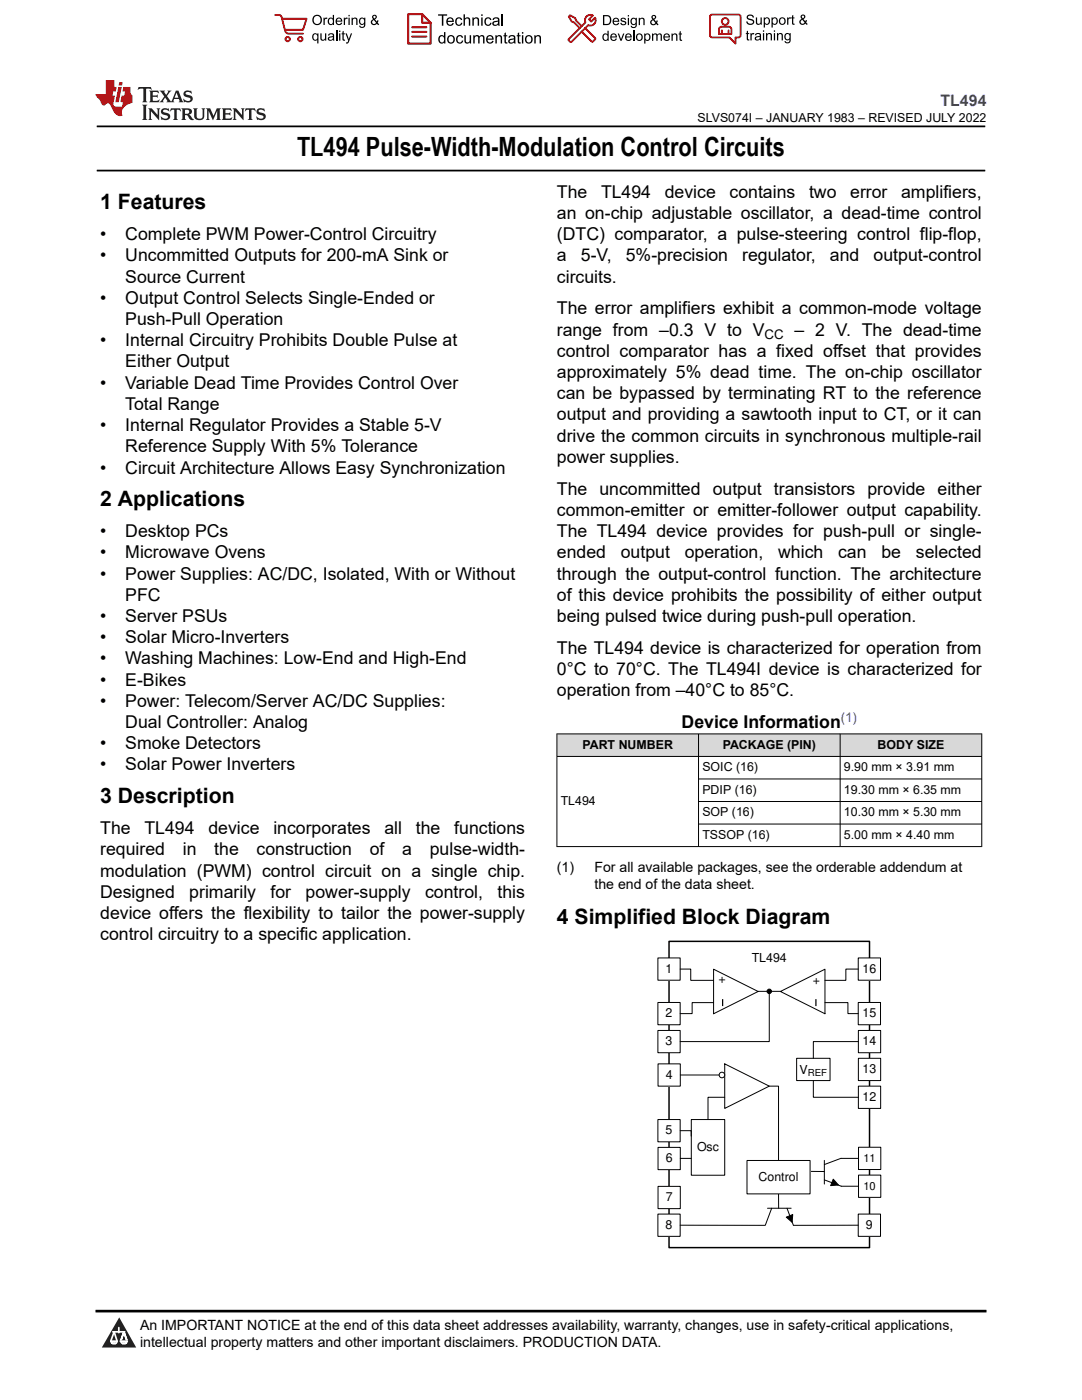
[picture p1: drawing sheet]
<svg xmlns="http://www.w3.org/2000/svg" width="216mm" height="279mm" viewBox="0 0 216 279" stroke-linecap="round" stroke-linejoin="round" font-family="sans-serif">
<path d="M19.3 25.2h177.3M19.3 34h177.3" fill="none" stroke="#000" stroke-width=".35"/>
<g fill="#d8d8d8">
<path d="M111.1 146.5h84.8v4.5h-84.8z" fill-rule="evenodd"/>
<path d="M111.2 146.5h28.1v4.4h-28.1z" fill-rule="evenodd"/>
<path d="M139.4 146.5h28.2v4.4h-28.2z" fill-rule="evenodd"/>
<path d="M167.7 146.5h28.1v4.4h-28.1z" fill-rule="evenodd"/>
</g>
<path d="M111.1 146.5h84.9M111.1 151h84.9M111.1 146.4v22.6M139.4 146.4v22.6M139.4 155.5h56.6M139.4 160h56.6M167.6 146.4v22.6M195.9 146.4v22.6M139.4 164.5h56.6M196 169h-84.9" fill="none" stroke="#000" stroke-width=".2"/>
<path d="M133.5 187.9h40v61.1h-40z" fill="none" stroke="#000" stroke-width=".3"/>
<path d="M171.3 211.2h4.4v4.5h-4.4z" fill-rule="evenodd" fill="#fff"/>
<path d="M171.3 211.2h4.4v4.5h-4.4z" fill="none" stroke="#000" stroke-width=".2"/>
<path d="M171.3 216.8h4.4v4.4h-4.4z" fill-rule="evenodd" fill="#fff"/>
<path d="M171.3 216.8h4.4v4.4h-4.4z" fill="none" stroke="#000" stroke-width=".2"/>
<path d="M171.3 229h4.5v4.4h-4.5z" fill-rule="evenodd" fill="#fff"/>
<path d="M171.3 229h4.5v4.4h-4.5z" fill="none" stroke="#000" stroke-width=".2"/>
<path d="M171.3 234.5h4.5v4.5h-4.5z" fill-rule="evenodd" fill="#fff"/>
<path d="M171.3 234.5h4.5v4.5h-4.5z" fill="none" stroke="#000" stroke-width=".2"/>
<path d="M171.3 205.7h4.4v4.4h-4.4z" fill-rule="evenodd" fill="#fff"/>
<path d="M171.3 205.7h4.4v4.4h-4.4z" fill="none" stroke="#000" stroke-width=".2"/>
<path d="M171.3 200.1h4.4v4.4h-4.4z" fill-rule="evenodd" fill="#fff"/>
<path d="M171.3 200.1h4.4v4.4h-4.4z" fill="none" stroke="#000" stroke-width=".2"/>
<path d="M171.3 191.2h4.4v4.4h-4.4z" fill-rule="evenodd" fill="#fff"/>
<path d="M171.3 191.2h4.4v4.4h-4.4z" fill="none" stroke="#000" stroke-width=".2"/>
<path d="M131.3 212.3h4.4v4.5h-4.4z" fill-rule="evenodd" fill="#fff"/>
<path d="M131.3 212.3h4.4v4.5h-4.4z" fill="none" stroke="#000" stroke-width=".2"/>
<path d="M131.3 223.4h4.4v4.5h-4.4z" fill-rule="evenodd" fill="#fff"/>
<path d="M131.3 223.4h4.4v4.5h-4.4z" fill="none" stroke="#000" stroke-width=".2"/>
<path d="M131.3 229h4.4v4.4h-4.4z" fill-rule="evenodd" fill="#fff"/>
<path d="M131.3 229h4.4v4.4h-4.4z" fill="none" stroke="#000" stroke-width=".2"/>
<path d="M131.3 236.8h4.4v4.4h-4.4z" fill-rule="evenodd" fill="#fff"/>
<path d="M131.3 236.8h4.4v4.4h-4.4z" fill="none" stroke="#000" stroke-width=".2"/>
<path d="M131.3 205.7h4.4v4.4h-4.4z" fill-rule="evenodd" fill="#fff"/>
<path d="M131.3 205.7h4.4v4.4h-4.4z" fill="none" stroke="#000" stroke-width=".2"/>
<path d="M131.3 200.1h4.4v4.4h-4.4z" fill-rule="evenodd" fill="#fff"/>
<path d="M131.3 200.1h4.4v4.4h-4.4z" fill="none" stroke="#000" stroke-width=".2"/>
<path d="M131.3 191.2h4.4v4.4h-4.4z" fill-rule="evenodd" fill="#fff"/>
<g fill="none" stroke="#000" stroke-width=".2">
<path d="M131.3 191.2h4.4v4.4h-4.4zM142.4 193.4l8.9 4.5-8.9 4.4zM155.7 197.9l8.9-4.5v8.9zM144.6 212.3l8.9 4.5-8.9 4.4z"/>
<circle cx="153.5" cy="197.8" r=".44"/>
</g>
<path d="M144.2 199.4v1.4M162.8 199.4v1.4" fill="none" stroke="#000" stroke-width=".25"/>
<circle cx="153.5" cy="197.8" r=".44" fill="#000"/>
<circle cx="144.1" cy="214.5" r=".56" fill="#fff"/>
<circle cx="144.1" cy="214.5" r=".56" fill="none" stroke="#000" stroke-width=".2"/>
<path d="M171.3 242.3h4.4v4.4h-4.4z" fill-rule="evenodd" fill="#fff"/>
<path d="M171.3 242.3h4.4v4.4h-4.4z" fill="none" stroke="#000" stroke-width=".2"/>
<path d="M131.3 242.3h4.4v4.4h-4.4z" fill-rule="evenodd" fill="#fff"/>
<path d="M135.7 193.4h2.1v2.2h4.6M171.3 193.4h-2.5v2.2h-4.2M135.7 214.5h7.8M142.4 200.1h-4.3v2.2h-2.4M131.3 242.3h4.4v4.4h-4.4z" fill="none" stroke="#000" stroke-width=".2"/>
<path d="M159 211.2h6.6v4.5h-6.6z" fill-rule="evenodd" fill="#fff"/>
<path d="M159 211.2h6.6v4.5h-6.6zM162.3 215.7v3.3h9M171.3 207.9h-9v3.3" fill="none" stroke="#000" stroke-width=".2"/>
<path d="M137.9 223.4h6.7v11.1h-6.7z" fill-rule="evenodd" fill="#fff"/>
<g fill="none" stroke="#000" stroke-width=".2">
<path d="M153.5 197.8v10.1h-17.8M153.5 197.8l2.2 .1M153.5 197.8l-2.2 .1M153.5 216.8h1.8v14.8M135.7 225.7h2.2v1M137.9 231.2h-2.2M137.9 223.4h6.7v11.1h-6.7zM155.3 238.3l.1 2.8M158.8 233.8h5.7M164.5 235.5l3.4 1.2h3.4M164.5 231.6v4.7M166.3 235.3l1 1.2-1.6 .1z"/>
<path d="M171.3 231.2h-3.4l-3.4 1.2M135.7 244.5h17M153.1 241.1h4.8M154 241.1l-1.3 3.4M156.9 242.9l1.3-.5-.1 1.5zM157 241.1l1.3 3.4M171.3 244.5h-13"/>
</g>
<path d="M166.3 235.3l1 1.2-1.6 .1zM156.9 242.9l1.3-.5-.1 1.5z" fill="#000"/>
<path d="M149.1 231.6h12.5v6.7h-12.5z" fill-rule="evenodd" fill="#fff"/>
<path d="M144.6 219h-3.3v4.4M164.6 200.1h4.6v2.2h2.1M149.1 231.6h12.5v6.7h-12.5z" fill="none" stroke="#000" stroke-width=".2"/>
<path d="M0 0h215.9v23.8h-215.9z" fill-rule="evenodd" fill="#fff"/>
<path d="M27.7 17.4l-.2 .6 .5-.3h.6v.1v2.2l-.2 .4h1l-.2-.4v-2.2v-.1h.5l.5 .3-.1-.6zM29.8 18.1l.2 .4v1.5l-.2 .4h1.9l.1-.6a1.08 1.08 0 0 1-1.3 .2v-.7h.6l.4 .2v-.6l-.4 .2h-.6v-.6l.2-.1a1 1 0 0 1 1 .2l-.1-.5zM31.8 18.1l1 1.1-1 1.2h.9l-.2-.2 .4-.7 .5 .7-.2 .2h1.6l-.2-.2 .1-.4h1l.1 .4-.1 .2h.9l-.2-.3-.8-2h-.5l-1 2.2-.8-1.1 .9-1.1h-.8l.2 .2-.5 .7-.3-.7 .1-.2zM35.2 18.5l.4 1h-.8zM36.8 18.2a.65 .65 0 0 0-.2 .7 .65 .65 0 0 0 .6 .5l.7 .2 .1 .2a.79 .79 0 0 1-.7 .4 .79 .79 0 0 1-.7-.5l.1 .7 .2-.1a.93 .93 0 0 0 1.1 .1 .93 .93 0 0 0 .4-1 1.46 1.46 0 0 0-1.2-.6l-.1-.3a1.09 1.09 0 0 1 1.2 .2l-.2-.6-.1 .1-.6-.2zM28.4 20.9l.2 .4v2.3l-.2 .3h1l-.2-.3v-2.3l.2-.4zM29.6 21.6l.2 .4v1.6l-.2 .3h.8l-.3-.3v-1.4l1.7 1.8v-2l.2-.4h-.8l.2 .2 .1 1.1-1.2-1.3zM32.3 21.8a.65 .65 0 0 0-.2 .7 .65 .65 0 0 0 .7 .4l.6 .2 .1 .2a.79 .79 0 0 1-.7 .4 .79 .79 0 0 1-.7-.5l.1 .7 .2-.1a.93 .93 0 0 0 1.1 .1 .93 .93 0 0 0 .4-.9 1.46 1.46 0 0 0-1.2-.6l-.1-.4a1.09 1.09 0 0 1 1.2 .2l-.2-.6-.1 .1-.6-.1zM34.1 21.6l-.1 .7a.63 .63 0 0 1 .7-.4l.1 1.7-.3 .3h1l-.2-.3v-1.7a.66 .66 0 0 1 .8 .4l-.1-.7zM36.2 21.6l.2 .4v1.6l-.2 .3h.9l-.2-.2v-.7h.5l.1 .2a.79 .79 0 0 0 1.2 .6l-1-.9a.61 .61 0 0 0 .6-.6 .61 .61 0 0 0-.5-.6zM36.9 21.9h.2a.47 .47 0 0 1 .5 .1 .47 .47 0 0 1 .1 .5l-.2 .2h-.6zM38.5 21.6l.2 .2a2.27 2.27 0 0 0 .4 2 1.04 1.04 0 0 0 1.7-.7v-1.3l.2-.2h-.8l.2 .4v1.1a.6 .6 0 0 1-.6 .6 .6 .6 0 0 1-.6-.6v-1.1l.3-.4zM41.1 21.6l.2 .4v1.6l-.2 .3h.7l-.2-.3v-1.5l.9 1.9 .8-1.9v1.5l-.2 .3h1l-.3-.3v-1.6l.3-.4h-.8l-.7 1.5-.7-1.5zM44.3 21.6l.2 .4v1.6l-.2 .3h1.9l.1-.5a1.09 1.09 0 0 1-1.3 .1v-.6h.6l.4 .1v-.6l-.4 .2h-.6v-.6l.2-.1a1.01 1.01 0 0 1 1 .3l-.1-.6zM46.4 21.6l.3 .4v1.6l-.3 .3h.8l-.2-.3v-1.4l1.6 1.8v-2l.2-.4h-.7l.2 .2v1.1l-1.2-1.3zM49 21.6l-.1 .7a.63 .63 0 0 1 .8-.4v1.7l-.3 .3h1l-.2-.3v-1.7a.66 .66 0 0 1 .8 .4l-.1-.7zM51.4 21.8a.65 .65 0 0 0-.2 .7 .65 .65 0 0 0 .6 .4l.6 .2 .2 .2a.79 .79 0 0 1-.8 .4 .79 .79 0 0 1-.6-.5l.1 .7 .2-.1a.93 .93 0 0 0 1 .1 .93 .93 0 0 0 .5-.9 1.46 1.46 0 0 0-1.3-.6l-.1-.4a1.09 1.09 0 0 1 1.3 .2l-.2-.6-.2 .1-.5-.1z" fill="#231f20"/>
<path d="M21.1 16v2.8h-2.1l.1 .3 .9 1a.95 .95 0 0 0 .9 .9 .59 .59 0 0 1 .6-.4 .59 .59 0 0 1 .5 .4l.4 .8a1.59 1.59 0 0 0 2.1 1.3 1.61 1.61 0 0 1 1-2.2l1-.4-.1-1.5a1.59 1.59 0 0 1-.4-1.6h-1.4l-.2 .9h.5l-.1 .8h-.5l-.2 1v.2l.4 .1-.2 .9h-.6a.73 .73 0 0 1-1.1-.7l.3-1.5h-.5l.2-.8h.5l.2-.9h-.5v-1.4zM23.6 17.4l-.6 3h.7l.6-3zM23.8 16.4l-.1 .7h.7l.1-.7z" fill="#ed1c24"/>
<g fill="#000">
<path d="M62.3 4a1 1 0 0 1 2 0 1 1 0 0 1-2 0zM62.8 3.4a.78 .78 0 0 0-.1 1.1 .78 .78 0 0 0 1.1 .1 .78 .78 0 0 0 .1-1.1 .78 .78 0 0 0-1.1-.1z" fill-rule="evenodd"/>
<path d="M62.5 6.8l.4-.2 .4 .3v-.2h.2v2h-.2v-.7a.68 .68 0 0 1-.9-.1 .68 .68 0 0 1 0-.9zM62.6 7a.51 .51 0 0 0-.1 .6 .51 .51 0 0 0 .7 .2 .51 .51 0 0 0 .1-.7 .51 .51 0 0 0-.7-.1z" fill-rule="evenodd"/>
<path d="M64.5 3.5h.3v.3l.1-.3h.3l.1 .1-.1 .2a.32 .32 0 0 0-.3 0 .32 .32 0 0 0-.1 .4v.8h-.3z" fill-rule="evenodd"/>
<path d="M63.9 6.7h.3v.8a.36 .36 0 0 0 .3 .4 .36 .36 0 0 0 .4-.5v-.7h.2v1.4h-.2v-.2a.51 .51 0 0 1-.6 .2 .51 .51 0 0 1-.4-.5z" fill-rule="evenodd"/>
<path d="M65.6 3.7l.4-.2 .4 .2v-.7h.3v2h-.3v-.2a.7 .7 0 0 1-1-.1 .7 .7 0 0 1 .2-1zM65.8 3.8a.51 .51 0 0 0-.1 .7 .51 .51 0 0 0 .6 .2 .51 .51 0 0 0 .1-.7 .51 .51 0 0 0-.6-.2z" fill-rule="evenodd"/>
<path d="M65.6 6.8a.66 .66 0 0 1 .8-.1 .66 .66 0 0 1 .3 .8v.6h-.2l-.1-.2a.52 .52 0 0 1-.7 .2 .52 .52 0 0 1-.2-.6l.3-.2a.42 .42 0 0 0 .6-.3l-.3-.2-.3 .1-.1 .2h-.3zM65.7 7.6a.35 .35 0 0 0 .3 .4 .35 .35 0 0 0 .4-.4v-.2z" fill-rule="evenodd"/>
<path d="M67.7 6.1h.2v.3h-.2zM67.7 6.7h.2v1.4h-.2z" fill-rule="evenodd"/>
<path d="M67.1 3.7a.68 .68 0 0 1 .9-.1 .68 .68 0 0 1 .3 .7h-1.1a.42 .42 0 0 0 .3 .5 .42 .42 0 0 0 .5-.3h.3a.73 .73 0 0 1-1.1 .4 .73 .73 0 0 1-.1-1.2zM67.4 3.8l-.2 .3h.8l-.2-.4z" fill-rule="evenodd"/>
<path d="M68.6 3.5h.2v.3l.2-.3h.3l.1 .1-.1 .2a.32 .32 0 0 0-.4 0 .32 .32 0 0 0-.1 .4v.8h-.2z" fill-rule="evenodd"/>
<path d="M68.3 6.3l.3-.1v.5h.2v.1h-.2v.9l.3 .4a.36 .36 0 0 1-.4 0 .36 .36 0 0 1-.2-.4v-.9h-.1v-.1h.1z" fill-rule="evenodd"/>
<path d="M68.9 6.7h.3l.4 1.1 .4-1.1h.3l-.6 1.4a.51 .51 0 0 1-.6 .6l-.1-.3h.3l.2-.3z" fill-rule="evenodd"/>
<path d="M69.5 3h.3v.3h-.3zM69.5 3.5h.3v1.5h-.3z" fill-rule="evenodd"/>
<path d="M70.2 3.5h.2v.2a.52 .52 0 0 1 .6-.2 .52 .52 0 0 1 .3 .6v.9h-.2v-.9a.34 .34 0 0 0-.3-.4 .34 .34 0 0 0-.4 .3v1h-.2z" fill-rule="evenodd"/>
<path d="M71.8 3.7l.4-.2 .5 .2v-.2h.2v1.3a.64 .64 0 0 1-.5 .8 .64 .64 0 0 1-.7-.5h.2a.41 .41 0 0 0 .5 .2 .41 .41 0 0 0 .2-.5 .69 .69 0 0 1-.9-.1 .69 .69 0 0 1 .1-1zM72 3.8a.5 .5 0 0 0-.1 .7 .5 .5 0 0 0 .7 .1 .5 .5 0 0 0 .1-.6 .5 .5 0 0 0-.7-.2z" fill-rule="evenodd"/>
<path d="M74.4 3.1a.47 .47 0 0 1 .7 .1 .47 .47 0 0 1-.3 .7l.4 .4 .1-.3 .2 .1-.1 .4 .3 .3-.2 .2-.3-.3a.63 .63 0 0 1-1 .1 .63 .63 0 0 1 .3-1l-.3-.4zM74.5 3.4a.27 .27 0 0 0 .5 0 .27 .27 0 0 0-.5 0zM74.4 4.1a.4 .4 0 0 0 0 .6 .4 .4 0 0 0 .6-.1l-.4-.6z" fill-rule="evenodd"/>
<path d="M87.4 2.9h1.8v.2h-.7v2h-.3v-2h-.8z" fill-rule="evenodd"/>
<path d="M87.6 7.2l.5-.2 .5 .2v-.8h.3v2.3h-.3v-.2a.76 .76 0 0 1-1-.1 .76 .76 0 0 1-.1-1zM87.9 7.4a.58 .58 0 0 0-.2 .7 .58 .58 0 0 0 .8 .2 .58 .58 0 0 0 .1-.7 .58 .58 0 0 0-.7-.2z" fill-rule="evenodd"/>
<path d="M89.5 7.2a.81 .81 0 0 1 1.1 .1 .81 .81 0 0 1-.2 1.2 .81 .81 0 0 1-1.1-.2l-.1-.7zM89.6 7.4a.57 .57 0 0 0 0 .8 .57 .57 0 0 0 .8 0 .57 .57 0 0 0 0-.7 .57 .57 0 0 0-.8-.1z" fill-rule="evenodd"/>
<path d="M89.3 3.7a.77 .77 0 0 1 .9-.2 .77 .77 0 0 1 .4 .9h-1.3a.48 .48 0 0 0 .4 .5 .48 .48 0 0 0 .6-.3h.3a.83 .83 0 0 1-1.3 .4 .83 .83 0 0 1 0-1.3zM89.5 3.8l-.2 .4h1l-.3-.5z" fill-rule="evenodd"/>
<path d="M91 3.7a.7 .7 0 0 1 1.2 .3h-.2a.45 .45 0 0 0-.6-.3 .45 .45 0 0 0-.3 .6 .45 .45 0 0 0 .3 .6 .45 .45 0 0 0 .6-.4l.3 .1a.76 .76 0 0 1-1.1 .5 .76 .76 0 0 1-.3-1.1z" fill-rule="evenodd"/>
<path d="M91.2 7.2a.7 .7 0 0 1 1.2 .3l-.3 .1a.45 .45 0 0 0-.5-.4 .45 .45 0 0 0-.3 .7 .45 .45 0 0 0 .3 .6 .45 .45 0 0 0 .6-.4h.2a.76 .76 0 0 1-1 .5 .76 .76 0 0 1-.4-1.1z" fill-rule="evenodd"/>
<path d="M92.5 2.9h.3v.8a.59 .59 0 0 1 .7-.2 .59 .59 0 0 1 .3 .6v1h-.2v-1a.4 .4 0 0 0-.5-.4 .4 .4 0 0 0-.3 .5v.9h-.3z" fill-rule="evenodd"/>
<path d="M92.7 7h.2v.9a.41 .41 0 0 0 .5 .6 .41 .41 0 0 0 .3-.6v-.9h.3v1.7h-.3v-.3a.58 .58 0 0 1-.7 .3 .58 .58 0 0 1-.3-.7z" fill-rule="evenodd"/>
<path d="M94.3 3.5h.2v.2a.59 .59 0 0 1 .7-.2 .59 .59 0 0 1 .4 .6v1h-.3v-1a.41 .41 0 0 0-.4-.4 .41 .41 0 0 0-.4 .5v.9h-.2z" fill-rule="evenodd"/>
<path d="M94.4 7h.3v.3a.56 .56 0 0 1 1 0 .54 .54 0 0 1 .6-.3 .54 .54 0 0 1 .4 .5v1.2h-.3v-1.1a.34 .34 0 0 0-.3-.4 .34 .34 0 0 0-.4 .3v1.2h-.3v-1.1a.38 .38 0 0 0-.5-.3 .38 .38 0 0 0-.2 .5v.9h-.3z" fill-rule="evenodd"/>
<path d="M96 2.9h.3v.3h-.3zM96 3.5h.3v1.6h-.3z" fill-rule="evenodd"/>
<path d="M96.8 3.7a.7 .7 0 0 1 1.3 .3h-.3a.45 .45 0 0 0-.6-.3 .45 .45 0 0 0-.3 .6 .45 .45 0 0 0 .3 .6 .45 .45 0 0 0 .6-.4l.3 .1a.76 .76 0 0 1-1.1 .5 .76 .76 0 0 1-.3-1.1z" fill-rule="evenodd"/>
<path d="M97.2 7.2a.77 .77 0 0 1 .9-.1 .77 .77 0 0 1 .4 .8h-1.2a.48 .48 0 0 0 .3 .6 .48 .48 0 0 0 .6-.4l.3 .1a.83 .83 0 0 1-1.3 .3 .83 .83 0 0 1 0-1.3zM97.4 7.4l-.1 .3h.9l-.2-.4z" fill-rule="evenodd"/>
<path d="M98.8 7h.3v.3a.59 .59 0 0 1 .7-.3 .59 .59 0 0 1 .4 .7v1h-.3v-1a.41 .41 0 0 0-.5-.5 .41 .41 0 0 0-.3 .6v.9h-.3z" fill-rule="evenodd"/>
<path d="M98.4 3.7a.74 .74 0 0 1 1-.2 .74 .74 0 0 1 .3 .9v.7h-.3v-.2a.59 .59 0 0 1-.8 .3 .59 .59 0 0 1-.3-.8l1.1-.3a.42 .42 0 0 0-.4-.4 .42 .42 0 0 0-.5 .3h-.2zM98.6 4.5a.36 .36 0 0 0 .2 .5 .36 .36 0 0 0 .5-.2l.1-.5z" fill-rule="evenodd"/>
<path d="M100.7 6.6l.2-.1v.5h.3v.2h-.3v1l.1 .2h.2l.1 .3a.41 .41 0 0 1-.5-.1 .41 .41 0 0 1-.1-.4v-1h-.2v-.2h.2z" fill-rule="evenodd"/>
<path d="M101.6 7.2a.74 .74 0 0 1 .9-.2 .74 .74 0 0 1 .3 1l.1 .7h-.3v-.2a.59 .59 0 0 1-.8 .2 .59 .59 0 0 1-.3-.8l1-.3a.42 .42 0 0 0-.3-.4 .42 .42 0 0 0-.5 .3h-.3zM101.8 8.1a.36 .36 0 0 0 .1 .5 .36 .36 0 0 0 .5-.3l.2-.4z" fill-rule="evenodd"/>
<path d="M103.3 6.6l.3-.1v.5h.3v.2h-.3v1l.1 .2h.2v.3a.41 .41 0 0 1-.5-.1 .41 .41 0 0 1-.1-.4v-1h-.2v-.2h.2z" fill-rule="evenodd"/>
<path d="M104.1 6.4h.3v.3h-.3zM104.1 7h.3v1.7h-.3z" fill-rule="evenodd"/>
<path d="M105 7.2a.81 .81 0 0 1 1.1 .1 .81 .81 0 0 1-.1 1.2 .81 .81 0 0 1-1.2-.2v-.7zM105.2 7.4a.57 .57 0 0 0-.1 .8 .57 .57 0 0 0 .8 0 .57 .57 0 0 0 0-.7 .57 .57 0 0 0-.7-.1z" fill-rule="evenodd"/>
<path d="M106.6 7h.3v.3a.59 .59 0 0 1 .7-.3 .59 .59 0 0 1 .4 .7v1h-.3v-1a.41 .41 0 0 0-.5-.5 .41 .41 0 0 0-.3 .6v.9h-.3z" fill-rule="evenodd"/>
<path d="M120.3 3h.7a1 1 0 0 1 1 1 1 1 0 0 1-1 1h-.7zM120.6 3.2v1.6h.4a.77 .77 0 0 0 .7-.8 .77 .77 0 0 0-.7-.8z" fill-rule="evenodd"/>
<path d="M120.4 6.9l.4-.2 .4 .2v-.8h.3v2h-.3v-.1a.7 .7 0 0 1-.9-.2 .7 .7 0 0 1 .1-.9zM120.6 7a.51 .51 0 0 0-.1 .7 .51 .51 0 0 0 .6 .1 .51 .51 0 0 0 .1-.6 .51 .51 0 0 0-.6-.2z" fill-rule="evenodd"/>
<path d="M122 6.9a.68 .68 0 0 1 .8-.2 .68 .68 0 0 1 .3 .8h-1.1a.42 .42 0 0 0 .3 .5 .42 .42 0 0 0 .5-.3h.3a.73 .73 0 0 1-1.1 .3 .73 .73 0 0 1 0-1.1zM122.2 7l-.2 .3h.8l-.2-.4z" fill-rule="evenodd"/>
<path d="M122.4 3.7a.68 .68 0 0 1 .8-.1 .68 .68 0 0 1 .4 .8h-1.1a.42 .42 0 0 0 .3 .4 .42 .42 0 0 0 .5-.3l.3 .1a.73 .73 0 0 1-1.2 .3 .73 .73 0 0 1 0-1.2zM122.6 3.8l-.1 .3h.8l-.2-.3z" fill-rule="evenodd"/>
<path d="M123.9 3.7l.1-.1a.62 .62 0 0 1 .9 .3l-.2 .1a.29 .29 0 0 0-.3-.3 .29 .29 0 0 0-.3 .3l.1 .1a.58 .58 0 0 1 .6 .1 .58 .58 0 0 1 .1 .6 .67 .67 0 0 1-1.1-.2l.2-.1a.33 .33 0 0 0 .4 .4 .33 .33 0 0 0 .3-.4 .71 .71 0 0 1-.9-.6z" fill-rule="evenodd"/>
<path d="M123.3 6.7h.2l.4 1.2 .4-1.2h.3l-.6 1.4h-.2z" fill-rule="evenodd"/>
<path d="M125.3 3h.2v.3h-.2zM125.3 3.6h.2v1.4h-.2z" fill-rule="evenodd"/>
<path d="M124.9 6.9a.68 .68 0 0 1 .8-.2 .68 .68 0 0 1 .4 .8h-1.1a.42 .42 0 0 0 .3 .5 .42 .42 0 0 0 .5-.3h.3a.73 .73 0 0 1-1.2 .3 .73 .73 0 0 1 0-1.1zM125.1 7l-.1 .3h.8l-.2-.4z" fill-rule="evenodd"/>
<path d="M126 3.7l.4-.2 .4 .2v-.1h.3v1.2a.64 .64 0 0 1-.5 .8 .64 .64 0 0 1-.8-.5l.3 .1a.41 .41 0 0 0 .5 .2 .41 .41 0 0 0 .2-.6 .69 .69 0 0 1-.9-.1 .69 .69 0 0 1 .1-1zM126.2 3.9a.5 .5 0 0 0-.1 .6 .5 .5 0 0 0 .6 .2 .5 .5 0 0 0 .2-.7 .5 .5 0 0 0-.7-.1z" fill-rule="evenodd"/>
<path d="M126.9 7.4a.73 .73 0 0 1 1.4 0 .73 .73 0 0 1-1.4 0zM127.3 7a.5 .5 0 0 0-.1 .7 .5 .5 0 0 0 .7 0 .5 .5 0 0 0 0-.6 .5 .5 0 0 0-.6-.1z" fill-rule="evenodd"/>
<path d="M127.5 3.6h.2v.2a.52 .52 0 0 1 .6-.3 .52 .52 0 0 1 .3 .6v.9h-.2v-.9a.34 .34 0 0 0-.3-.4 .34 .34 0 0 0-.4 .3v1h-.2z" fill-rule="evenodd"/>
<path d="M128.5 6.7h.3v.2a.67 .67 0 0 1 .9 0 .67 .67 0 0 1 0 .9 .55 .55 0 0 1-.9 .2v.7h-.3zM128.9 7a.5 .5 0 0 0-.1 .7 .5 .5 0 0 0 .6 .1 .5 .5 0 0 0 .2-.6 .5 .5 0 0 0-.7-.2z" fill-rule="evenodd"/>
<path d="M130.1 6.7h.2v.2a.49 .49 0 0 1 .9 0l.4-.2a.42 .42 0 0 1 .5 .4v1h-.3v-.9a.3 .3 0 0 0-.2-.3 .3 .3 0 0 0-.4 .2v1h-.2v-.9a.33 .33 0 0 0-.5-.3 .33 .33 0 0 0-.2 .5v.7h-.2z" fill-rule="evenodd"/>
<path d="M130.1 3.1a.47 .47 0 0 1 .8 .1 .47 .47 0 0 1-.3 .7l.3 .4 .1-.2h.3l-.2 .5 .3 .3-.2 .2-.3-.3a.63 .63 0 0 1-1 .1 .63 .63 0 0 1 .3-1l-.2-.5zM130.2 3.5a.27 .27 0 0 0 .5 0 .27 .27 0 0 0-.5 0zM130.2 4.1a.4 .4 0 0 0 0 .7 .4 .4 0 0 0 .6-.2l-.5-.6z" fill-rule="evenodd"/>
<path d="M132.5 6.9a.68 .68 0 0 1 .9-.2 .68 .68 0 0 1 .3 .8h-1.1a.42 .42 0 0 0 .3 .5 .42 .42 0 0 0 .5-.3h.3a.73 .73 0 0 1-1.1 .3 .73 .73 0 0 1-.1-1.1zM132.7 7l-.1 .3h.8l-.2-.4z" fill-rule="evenodd"/>
<path d="M134 6.7h.2v.2a.52 .52 0 0 1 .6-.2 .52 .52 0 0 1 .4 .6v.8h-.3v-.8a.34 .34 0 0 0-.2-.4 .34 .34 0 0 0-.4 .2l-.1 1h-.2z" fill-rule="evenodd"/>
<path d="M135.6 6.3l.2-.1v.5h.3v.2h-.3v.8l.3 .4a.36 .36 0 0 1-.4 0 .36 .36 0 0 1-.1-.4v-.8h-.2v-.2h.2z" fill-rule="evenodd"/>
<path d="M149.2 3a.8 .8 0 0 1 1.2 .5h-.2a.44 .44 0 0 0-.5-.4 .44 .44 0 0 0-.4 .5l.2 .1a.9 .9 0 0 1 1 .8 .84 .84 0 0 1-.9 .5 .84 .84 0 0 1-.7-.7h.3a.52 .52 0 0 0 .5 .5 .52 .52 0 0 0 .5-.6l-.2-.1a.85 .85 0 0 1-1-.8z" fill-rule="evenodd"/>
<path d="M149 6.3l.3-.2v.5h.2v.2h-.2v.9l.2 .4a.36 .36 0 0 1-.4-.1 .36 .36 0 0 1-.1-.4v-.8h-.2v-.2h.2z" fill-rule="evenodd"/>
<path d="M149.7 6.6h.3v.2l.1-.2h.3l.1 .1-.1 .2a.32 .32 0 0 0-.3 0 .32 .32 0 0 0-.1 .4v.8h-.3z" fill-rule="evenodd"/>
<path d="M150.7 6.8a.66 .66 0 0 1 .9-.2 .66 .66 0 0 1 .3 .9v.6h-.2l-.1-.2a.52 .52 0 0 1-.7 .2 .52 .52 0 0 1-.2-.7l.2-.1a.42 .42 0 0 0 .7-.3l-.3-.2h-.3l-.1 .3-.3-.1zM150.9 7.5a.35 .35 0 0 0 .3 .5 .35 .35 0 0 0 .4-.4v-.3z" fill-rule="evenodd"/>
<path d="M150.8 3.5h.3v.8a.36 .36 0 0 0 .3 .5 .36 .36 0 0 0 .4-.5v-.8h.2v1.4h-.2v-.2a.51 .51 0 0 1-.6 .3 .51 .51 0 0 1-.4-.6z" fill-rule="evenodd"/>
<path d="M152.2 6.1h.3v.2h-.3zM152.2 6.6h.3v1.5h-.3z" fill-rule="evenodd"/>
<path d="M152.4 3.5h.2v.2a.67 .67 0 0 1 .9 0 .67 .67 0 0 1 .1 .9 .55 .55 0 0 1-1 .2v.7h-.2zM152.7 3.8a.5 .5 0 0 0-.1 .7 .5 .5 0 0 0 .7 .1 .5 .5 0 0 0 .1-.6 .5 .5 0 0 0-.7-.2z" fill-rule="evenodd"/>
<path d="M152.9 6.6h.2v.2a.52 .52 0 0 1 .6-.2 .52 .52 0 0 1 .3 .6v.9h-.2v-.9a.34 .34 0 0 0-.3-.4 .34 .34 0 0 0-.4 .2v1.1h-.2z" fill-rule="evenodd"/>
<path d="M153.9 3.5h.3v.2a.67 .67 0 0 1 .9 0 .67 .67 0 0 1 0 .9 .55 .55 0 0 1-.9 .2v.7h-.3zM154.3 3.8a.5 .5 0 0 0-.1 .7 .5 .5 0 0 0 .6 .1 .5 .5 0 0 0 .2-.6 .5 .5 0 0 0-.7-.2z" fill-rule="evenodd"/>
<path d="M154.4 6.1h.3v.2h-.3zM154.4 6.6h.3v1.5h-.3z" fill-rule="evenodd"/>
<path d="M155 6.6h.3v.2a.52 .52 0 0 1 .6-.2 .52 .52 0 0 1 .3 .6v.9h-.2v-.9a.34 .34 0 0 0-.3-.4 .34 .34 0 0 0-.4 .2v1.1h-.3z" fill-rule="evenodd"/>
<path d="M155.4 4.2a.75 .75 0 0 1 1.5 0 .75 .75 0 0 1-1.5 0zM155.8 3.8a.5 .5 0 0 0-.1 .7 .5 .5 0 0 0 .8 0 .5 .5 0 0 0 0-.7 .5 .5 0 0 0-.7 0z" fill-rule="evenodd"/>
<path d="M156.7 6.8l.4-.2 .5 .2v-.2h.2v1.3a.64 .64 0 0 1-.5 .7 .64 .64 0 0 1-.8-.4h.3a.41 .41 0 0 0 .5 .2 .41 .41 0 0 0 .2-.5 .69 .69 0 0 1-.9-.1 .69 .69 0 0 1 .1-1zM156.9 6.9a.5 .5 0 0 0-.1 .7 .5 .5 0 0 0 .6 .1 .5 .5 0 0 0 .2-.7 .5 .5 0 0 0-.7-.1z" fill-rule="evenodd"/>
<path d="M157.1 3.5h.2v.2l.1-.2h.3h.2l-.1 .3a.32 .32 0 0 0-.4 0 .32 .32 0 0 0-.1 .4v.7h-.2z" fill-rule="evenodd"/>
<path d="M158 3.1l.3-.1v.5h.2v.2h-.2v.8l.3 .4a.36 .36 0 0 1-.4 0 .36 .36 0 0 1-.2-.4v-.8h-.1v-.2h.1z" fill-rule="evenodd"/>
<path d="M159.9 3a.47 .47 0 0 1 .7 .1 .47 .47 0 0 1-.3 .7l.4 .5 .1-.3h.2l-.1 .5 .3 .3-.2 .2-.3-.3a.63 .63 0 0 1-1 .1 .63 .63 0 0 1 .3-1l-.3-.5zM160 3.4a.27 .27 0 0 0 .5 0 .27 .27 0 0 0-.5 0zM159.9 4.1a.4 .4 0 0 0 0 .6 .4 .4 0 0 0 .6-.2l-.4-.6z" fill-rule="evenodd"/>
</g>
<path d="M67.2 6.1v2M126.5 6.1v2" fill="none" stroke="#000" stroke-width=".25"/>
<g fill="none" stroke="#de0000" stroke-width=".37">
<path d="M54.9 3h.9a1.19 1.19 0 0 1 .6 1.2l.6 2.1a.85 .85 0 0 0 1 .4h2.5M56.3 3.7h4.9l-.7 2.2h-3.6M116.1 5.2l-1.2-1.1-.1-.5-1-.6-.3 .3 .6 1 .5 .2 1.1 1.1M116.8 5.6l1.9 2v.3l-.4 .4h-.3l-1.9-2zM116.8 5.6l.6-.6a1.07 1.07 0 0 0 1.2-.2 1.07 1.07 0 0 0 .1-1.3l-.7 .8-.5-.4 .8-.8a1.07 1.07 0 0 0-1.2 .2 1.07 1.07 0 0 0-.3 1.2l-3.3 3.3v.3l.3 .3h.2l2.1-2.1M141.7 3.1l.4-.2h5.3l.3 .2 .1 3.9-.2 .4-.8 .1v1.2l-1.3-1.2h-3.4l-.4-.2zM143.5 5.6l.5-.3 1.7 .1 .2 .5v.9h-2.4zM144 6.1v.7M145.4 6.1v.7"/>
<circle cx="57.4" cy="7.8" r=".44"/>
<circle cx="59.9" cy="7.8" r=".44"/>
<circle cx="144.7" cy="4.3" r=".67"/>
</g>
<path d="M100.2 2.9v2.2" fill="none" stroke="#000" stroke-width=".28"/>
<path d="M81.4 2.8h2.8v1.7h1.7v4.2h-4.5zM82.3 6.4h2.8M82.3 5.4h2.8M82.3 7.3h2.8M84.2 2.8l1.7 1.7" fill="none" stroke="#de0000" stroke-width=".42"/>
<path d="M0 261.4h215.9v18h-215.9z" fill-rule="evenodd" fill="#fff"/>
<path d="M23.8 262.9l3.4 6h-6.9z" fill="#231f20"/>
<path d="M22.1 267.7h1.3l-.4 .5h-.3a.55 .55 0 0 1-.6-.5z" fill-rule="evenodd" fill="#fff"/>
<path d="M22.1 267.7h1.3l-.4 .5h-.3a.55 .55 0 0 1-.6-.5z" fill="none" stroke="#231f20" stroke-width=".34"/>
<path d="M22.1 267.7h1.3l-.4 .5h-.5zM22.6 265.8h.1M22.6 265.8h2.3zM23.7 265.9h.1M23.7 264.9v1zM24 267.7h.1" fill="none" stroke="#fff" stroke-width=".34"/>
<path d="M24.7 265.8l-.7 1.9z" fill="#fff"/>
<path d="M24.7 265.8l-.7 1.9z" fill="none" stroke="#fff" stroke-width=".34"/>
<path d="M24.7 265.8l.7 1.9z" fill="#fff"/>
<path d="M24.7 265.8l.7 1.9zM25.3 267.7h.1" fill="none" stroke="#fff" stroke-width=".34"/>
<path d="M22.8 265.8l-.7 1.9z" fill="#fff"/>
<path d="M22.8 265.8l-.7 1.9z" fill="none" stroke="#fff" stroke-width=".34"/>
<path d="M22.8 265.8l.6 1.9z" fill="#fff"/>
<path d="M22.8 265.8l.6 1.9z" fill="none" stroke="#fff" stroke-width=".34"/>
<path d="M24.1 267.7h1.3a.65 .65 0 0 1-.6 .5 .65 .65 0 0 1-.7-.5z" fill-rule="evenodd" fill="#fff"/>
<path d="M24.1 267.7h1.3a.65 .65 0 0 1-.6 .5 .65 .65 0 0 1-.7-.5z" fill="none" stroke="#231f20" stroke-width=".34"/>
<path d="M24 267.7h.1M24.1 267.7h1.3l-.4 .5h-.5z" fill="none" stroke="#fff" stroke-width=".34"/>
<path d="M19 261.7h177.8" fill="none" stroke="#000" stroke-width=".53"/>
<text font-size="5.3" x="59.3" y="31.2">TL494 Pulse-Width-Modulation Control Circuits</text>
<g font-size="4.2">
<text x="20" y="41.8">1 Features</text>
<text x="20" y="101.1">2 Applications</text>
<text x="20" y="160.3">3 Description</text>
<text x="111.1" y="184.4">4 Simplified Block Diagram</text>
</g>
<g font-size="3.5">
<text x="111.1" y="39.5">The</text>
<text x="119.9" y="39.5">TL494</text>
<text x="132.7" y="39.5">device</text>
<text x="145.6" y="39.5">contains</text>
<text x="161.4" y="39.5">two</text>
<text x="169.6" y="39.5">error</text>
<text x="179.8" y="39.5">amplifiers,</text>
<text x="20" y="47.9">•</text>
<text x="25" y="47.9">Complete PWM Power-Control Circuitry</text>
<text x="111.1" y="43.7">an on-chip adjustable oscillator, a dead-time control</text>
<text x="111.1" y="47.9">(DTC) comparator, a pulse-steering control flip-flop,</text>
<text x="20" y="52.2">•</text>
<text x="25" y="52.2">Uncommitted Outputs for 200-mA Sink or</text>
<text x="111.1" y="52.2">a</text>
<text x="115.9" y="52.2">5-V,</text>
<text x="124.9" y="52.2">5%-precision</text>
<text x="148.1" y="52.2">regulator,</text>
<text x="165.6" y="52.2">and</text>
<text x="174.3" y="52.2">output-control</text>
<text x="25" y="56.4">Source Current</text>
<text x="111.1" y="56.4">circuits.</text>
<text x="20" y="60.6">•</text>
<text x="25" y="60.6">Output Control Selects Single-Ended or</text>
<text x="25" y="64.9">Push-Pull Operation</text>
<text x="111.1" y="62.8">The error amplifiers exhibit a common-mode voltage</text>
<text x="20" y="69.1">•</text>
<text x="25" y="69.1">Internal Circuitry Prohibits Double Pulse at</text>
<text x="111.1" y="67">range from –0.3 V to V</text>
<text x="111.1" y="71.2">control comparator has a fixed offset that provides</text>
<text x="158.5" y="67">– 2 V. The dead-time</text>
<text x="20" y="77.6">•</text>
<text x="25" y="73.3">Either Output</text>
<text x="25" y="77.6">Variable Dead Time Provides Control Over</text>
<text x="111.1" y="75.5">approximately 5% dead time. The on-chip oscillator</text>
<text x="25" y="81.8">Total Range</text>
<text x="111.1" y="79.7">can be bypassed by terminating RT to the reference</text>
<text x="111.1" y="83.9">output and providing a sawtooth input to CT, or it can</text>
<text x="20" y="86">•</text>
<text x="25" y="86">Internal Regulator Provides a Stable 5-V</text>
<text x="111.1" y="88.2">drive the common circuits in synchronous multiple-rail</text>
<text x="20" y="94.5">•</text>
<text x="25" y="90.3">Reference Supply With 5% Tolerance</text>
<text x="25" y="94.5">Circuit Architecture Allows Easy Synchronization</text>
<text x="111.1" y="92.4">power supplies.</text>
<text x="111.1" y="98.7">The uncommitted output transistors provide either</text>
<text x="20" y="107.2">•</text>
<text x="25" y="107.2">Desktop PCs</text>
<text x="111.1" y="107.2">The TL494 device provides for push-pull or single-</text>
<text x="111.1" y="103">common-emitter or emitter-follower output capability.</text>
<text x="20" y="111.4">•</text>
<text x="25" y="111.4">Microwave Ovens</text>
<text x="111.1" y="111.4">ended</text>
<text x="123.9" y="111.4">output</text>
<text x="136.6" y="111.4">operation,</text>
<text x="155.3" y="111.4">which</text>
<text x="167.2" y="111.4">can</text>
<text x="175.9" y="111.4">be</text>
<text x="182.7" y="111.4">selected</text>
<text x="20" y="115.7">•</text>
<text x="25" y="115.7">Power Supplies: AC/DC, Isolated, With or Without</text>
<text x="25" y="119.9">PFC</text>
<text x="111.1" y="115.7">through the output-control function. The architecture</text>
<text x="111.1" y="119.9">of this device prohibits the possibility of either output</text>
<text x="20" y="124.1">•</text>
<text x="25" y="124.1">Server PSUs</text>
<text x="111.1" y="124.1">being pulsed twice during push-pull operation.</text>
<text x="20" y="128.4">•</text>
<text x="25" y="128.4">Solar Micro-Inverters</text>
<text x="111.1" y="130.5">The TL494 device is characterized for operation from</text>
<text x="20" y="132.6">•</text>
<text x="20" y="136.8">•</text>
<text x="25" y="132.6">Washing Machines: Low-End and High-End</text>
<text x="25" y="136.8">E-Bikes</text>
<text x="111.1" y="134.7">0°C to 70°C. The TL494I device is characterized for</text>
<text x="20" y="141.1">•</text>
<text x="25" y="141.1">Power: Telecom/Server AC/DC Supplies:</text>
<text x="111.1" y="139">operation from –40°C to 85°C.</text>
<text x="20" y="149.5">•</text>
<text x="25" y="145.3">Dual Controller: Analog</text>
<text x="25" y="149.5">Smoke Detectors</text>
<text x="136" y="145.3">Device Information</text>
<text x="20" y="153.8">•</text>
<text x="25" y="153.8">Solar Power Inverters</text>
<text x="20" y="166.5">The</text>
<text x="28.8" y="166.5">TL494</text>
<text x="41.6" y="166.5">device</text>
<text x="54.5" y="166.5">incorporates</text>
<text x="76.7" y="166.5">all</text>
<text x="83" y="166.5">the</text>
<text x="90.6" y="166.5">functions</text>
<text x="20" y="170.7">required</text>
<text x="36.5" y="170.7">in</text>
<text x="42.8" y="170.7">the</text>
<text x="51.2" y="170.7">construction</text>
<text x="73.8" y="170.7">of</text>
<text x="80.3" y="170.7">a</text>
<text x="85.8" y="170.7">pulse-width-</text>
<text x="20" y="179.2">Designed</text>
<text x="20" y="174.9">modulation (PWM) control circuit on a single chip.</text>
<text x="37.8" y="179.2">primarily</text>
<text x="54" y="179.2">for</text>
<text x="61" y="179.2">power-supply</text>
<text x="84.8" y="179.2">control,</text>
<text x="99.3" y="179.2">this</text>
<text x="20" y="183.4">device offers the flexibility to tailor the power-supply</text>
<text x="20" y="187.6">control circuitry to a specific application.</text>
</g>
<text font-size="3.2" fill="#00f" x="187.7" y="21.1">TL494</text>
<g font-size="2.8">
<text x="111.1" y="174.1">(1)</text>
<text x="118.6" y="174.1">For all available packages, see the orderable addendum at</text>
<text x="118.6" y="177.5">the end of the data sheet.</text>
<text x="27.9" y="265.5">An IMPORTANT NOTICE at the end of this data sheet addresses availability, warranty, changes, use in safety-critical applications,</text>
<text x="27.9" y="268.9">intellectual property matters and other important disclaimers. PRODUCTION DATA.</text>
</g>
<text font-size="2.6" x="152.5" y="67.7">CC</text>
<text font-size="2.6" fill="#00f" x="167.8" y="144.1">(1)</text>
<g font-size="2.5">
<text x="139.2" y="24.3">SLVS074I – JANUARY 1983 – REVISED JULY 2022</text>
<text x="116.2" y="149.4">PART NUMBER</text>
<text x="144.2" y="149.4">PACKAGE (PIN)</text>
<text x="175.1" y="149.4">BODY SIZE</text>
<text x="140.2" y="153.9">SOIC (16)</text>
<text x="168.4" y="153.9">9.90 mm × 3.91 mm</text>
<text x="111.9" y="160.7">TL494</text>
<text x="140.2" y="158.4">PDIP (16)</text>
<text x="168.4" y="158.4">19.30 mm × 6.35 mm</text>
<text x="140.2" y="162.9">SOP (16)</text>
<text x="140.2" y="167.4">TSSOP (16)</text>
<text x="168.4" y="162.9">10.30 mm × 5.30 mm</text>
<text x="168.4" y="167.4">5.00 mm × 4.40 mm</text>
<text x="150" y="191.9">TL494</text>
<text x="132.8" y="194.1">1</text>
<text x="144.8" y="195" transform="rotate(-180 144.8 195)">+</text>
<text x="162.2" y="196.5">+</text>
<text x="172.1" y="194.1">16</text>
<text x="132.8" y="203">2</text>
<text x="172.1" y="203">15</text>
<text x="132.8" y="208.6">3</text>
<text x="172.1" y="208.6">14</text>
<text x="132.8" y="215.3">4</text>
<text x="159.5" y="214.3">V</text>
<text x="172.1" y="214.2">13</text>
<text x="172.1" y="219.7">12</text>
<text x="132.8" y="226.4">5</text>
<text x="132.8" y="231.9">6</text>
<text x="139.1" y="229.7">Osc</text>
<text x="132.8" y="239.7">7</text>
<text x="151.4" y="235.7">Control</text>
<text x="132.8" y="245.3">8</text>
<text x="172.8" y="245.3">9</text>
</g>
<g font-size="2.2">
<text x="172.3" y="231.8">11</text>
<text x="172.3" y="237.4">10</text>
</g>
<text font-size="1.9" x="161.2" y="214.7">REF</text>
</svg>
